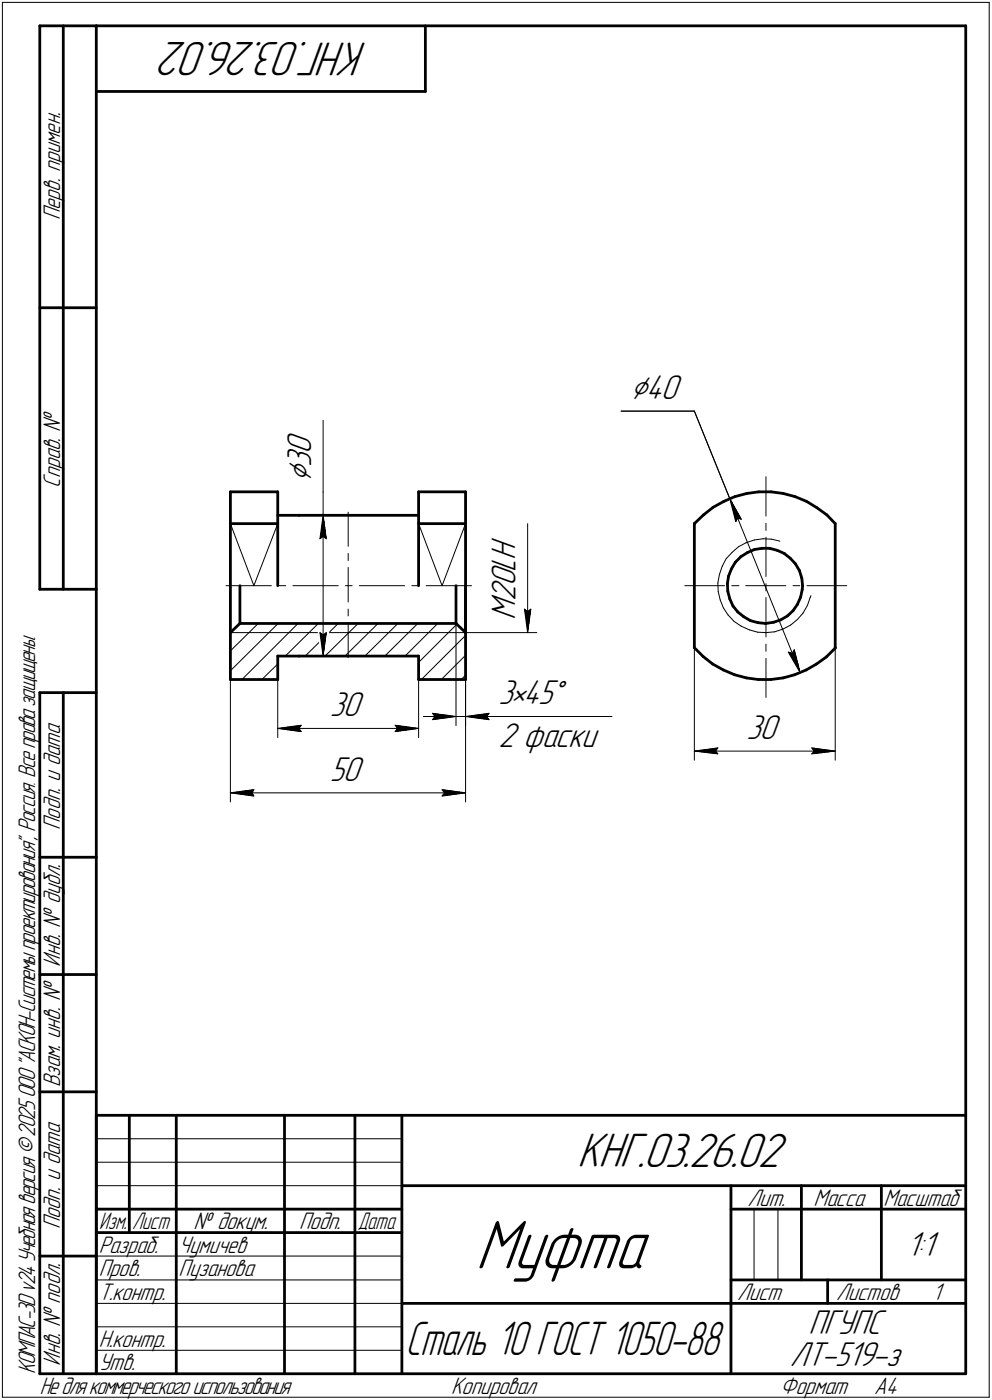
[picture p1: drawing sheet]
<svg xmlns="http://www.w3.org/2000/svg" width="211mm" height="298mm" viewBox="0 0 211 298" stroke-linecap="round" stroke-linejoin="round" font-family="sans-serif">
<g fill="none" stroke="#000" stroke-width=".59">
<path d="M8.5 5.5v120zM8.5 5.5h12zM13.5 5.5v120zM20.5 5.5v287zM20.5 5.5h185zM20.5 19.5h70zM90.5 5.5v14zM205.5 5.5v287zM8.5 65.5h12zM49 104.7h10.1zM49 104.7v40zM49 111.5h10.1z"/>
<path d="M59.1 104.7v20zM59.1 109.7h4.6zM63.7 109.7h25.4zM89.1 104.7v20zM89.1 111.5h10zM89.1 104.7h10zM99.1 104.7v40zM147.7 111.5v26.4zM147.8 111.4l1.9-1.8zM147.8 111.4l-.1 .1zM149.7 109.6l2-1.6zM151.7 108l2.3-1.2z"/>
<path d="M154 106.8l2.4-1.1zM156.4 105.7l2.5-.6zM156.5 119.7l-.9 1.5zM157.6 118.5l1.4-.8zM157.6 118.5l-1.1 1.2zM158.9 105.1l2.6-.4zM159 117.7l1.5-.7zM160.5 117l1.6-.2zM161.5 104.7h2.6zM162.1 116.8h1.6zM163.7 116.8l1.7 .4zM164.1 104.7l2.5 .4z"/>
<path d="M165.4 117.2l1.5 .7zM166.6 105.1l2.6 .6zM166.9 117.9l1.2 1zM168.1 118.9l1.1 1.2zM169.2 105.7l2.4 1.1zM171.6 106.8l2.2 1.3zM173.8 108.1l2.1 1.5zM175.9 109.6l1.8 1.9zM177.7 111.5v26.4zM8.5 125.5h12zM49 134.7l2.1-1.9zM51.1 124.7v8.1z"/>
<path d="M51.1 132.8h45.9zM59.1 139.7v5zM59.1 139.7h4.6zM63.7 139.7h25.4zM89.1 139.7v5zM97 124.7v8.1zM97 132.8l2.1 1.9zM99.1 124.7v10zM147.7 137.9l1.9 1.9zM149.6 139.8l2 1.6zM154.8 124.3l.1 1.6zM154.9 125.9l.4 1.6z"/>
<path d="M155 122.7l-.2 1.6zM155.3 127.5l.7 1.5zM155.6 121.2l-.6 1.5zM156 129l1 1.3zM157 130.3l1.2 1zM158.2 131.3l1.5 .9zM159.7 132.2l1.6 .4zM161.3 132.6l1.6 .2zM162.9 132.8l1.7-.3zM164.6 132.5l1.5-.5zM166.1 132l1.5-.9zM167.6 131.1l1.1-1.1z"/>
<path d="M169.2 120.1l.9 1.4zM169.7 128.7l-1 1.3zM170.1 121.5l.5 1.6zM170.3 127.2l-.6 1.5zM170.6 123.1l.2 1.6zM170.7 125.6l-.4 1.6zM170.8 124.7l-.1 .9zM175.9 139.9l1.8-1.9zM177.7 138h.1M8.5 147.5v145zM8.5 147.5h12zM13.5 147.5v145z"/>
<path d="M49 144.7h10.1zM89.1 144.7h10zM151.6 141.4l2.3 1.3zM153.9 142.7l2.4 1zM156.3 143.7l2.5 .7zM158.8 144.4l2.6 .3zM161.4 144.7h2.6zM164 144.7l2.6-.3zM166.6 144.4l2.5-.7zM169.1 143.7l2.4-1zM171.5 142.7l2.2-1.3zM173.7 141.4l2.2-1.5z"/>
<path d="M8.5 182.5h12zM8.5 207.5h12zM8.5 232.5h12zM20.5 237.5h185zM20.5 237.5v55zM27.5 237.5v25zM37.5 237.5v55zM60.5 237.5v55zM75.5 237.5v55zM85.5 237.5v55zM20.5 257.5h65zM85.5 252.5h120z"/>
<path d="M155.5 252.5v40zM155.5 257.5h15zM170.5 252.5v20zM170.5 257.5h35zM187.5 252.5v20zM8.5 267.5h12zM20.5 262.5h65zM85.5 277.5h70zM155.5 277.5h50zM155.5 272.5h50zM176.1 272.5v5zM8.5 292.5h12z"/>
<path d="M20.5 292.5h185z"/>
</g>
<g fill="none" stroke="#000" stroke-width=".21">
<path d="M.5 .5v297zM.5 .5h210zM210.5 .5v297zM68.7 89.5v15.2zM132.2 87.5h15.5zM147.7 87.5l7.6 18.7zM49 111.5l5 13.2zM59.1 111.5l-5.1 13.2zM63.7 109.7h7.1zM68.1 114.7l.6-.5zM68.7 104.7v5zM68.7 109.7l.7 5z"/>
<path d="M68.7 114.2l.7 .5zM68.7 109.7l-.6 5zM68.7 109.7v30zM74.1 109.1v7.2zM74.1 117.9v1.5zM89.1 111.5l5 13.2zM99.1 111.5l-5 13.2zM112.3 111.5v23.2zM154.5 119l-.8 1.6zM155.3 106.2l2.4 4.4zM155.3 106.2l1.2 4.9zM155.3 106.2l15 37.1z"/>
<path d="M155.8 117.6l1.3-1.2zM155.8 117.6l-1.3 1.4zM157 110.3l.7 .3zM157 110.3l-.5 .8zM157.1 116.4l1.6-.8zM158.7 115.6l1.8-.6zM160.5 115l1.9-.3zM162.4 114.7l1.8 .1zM163 101.5v8.4zM163 111.4v1.5zM163 114.4v8.4zM164.2 114.8l1.7 .4z"/>
<path d="M48.1 124.7h9.6zM49 134.7h50.1zM49 138.6l5.9-5.8zM59.3 124.7h1.5zM60.7 139.7l7-6.9zM62.3 124.7h9.7zM63.7 139.7h7.1zM64.9 139.7l7.1-6.9zM68.1 134.7l.6 5zM68.1 134.7l.6 .5zM68.7 135.2l.7-.5zM69.2 139.7l7-6.9z"/>
<path d="M69.4 134.7l-.7 5zM73.4 139.7l7-6.9zM73.5 124.7h1.4zM74.1 120.8v7.4zM74.1 129.7v1.4zM74.1 132.7v7.3zM76.5 124.7h9.6zM77.6 139.7l7.1-6.9zM81.9 139.7l7-6.9zM87.6 124.7h1.6zM90.7 124.7h9.6zM93.1 132.8l-6.9 6.9z"/>
<path d="M97 124.7v29.8zM99.1 134.7h15.1zM99.1 124.7v29.8zM111.6 129.7l.7 5zM111.6 129.7l.7 .5zM112.3 130.2l.6-.5zM112.9 129.7l-.6 5zM145.7 124.7h8.5zM147.7 137.9v24zM152.7 124.1l.1 1.9zM152.8 126l.4 1.8zM153.1 122.3l-.4 1.8z"/>
<path d="M153.2 127.8l.7 1.7zM153.7 120.6l-.6 1.7zM153.9 129.5l1 1.5zM154.9 131l1.3 1.3zM155.7 124.7h1.5zM156.2 132.3l1.5 1zM157.7 133.3l1.7 .8zM158.7 124.7h8.5zM159.4 134.1l1.8 .5zM161.2 134.6l1.8 .1zM163 134.7l1.8-.2zM163 124.3v1.5z"/>
<path d="M163 127.3v8.3zM163 137.2v1.5zM164.8 134.5l1.8-.6zM166.6 133.9l1.6-.8zM167.7 138.9l2.6 4.4zM167.7 138.9l.9 .2zM168.2 133.1l1.5-1.2zM168.7 124.7h1.5zM169 138.3l-.4 .8zM169 138.3l1.3 5zM170.9 130.6l-1.2 1.3zM171.7 124.7h8.5z"/>
<path d="M171.8 128.9l-.9 1.7zM172.4 127.3l-.6 1.6zM172.6 126.8l-.2 .5zM177.7 137.9v24zM49 142.8l10.2-10zM49 144.7v26.1zM51.5 144.7l11.9-11.9zM55.7 144.7l3.4-3.3zM59.1 144.7v12.4zM59.1 155.1l5-.7zM59.1 155.1l5 .7zM59.1 155.1h30z"/>
<path d="M63.6 155.1l.5 .7zM64.1 154.4l-.5 .7zM84.1 155.8l5-.7zM84.1 154.4l.5 .7zM84.1 154.4l5 .7zM84.6 155.1l-.5 .7zM89.1 141.1l8.1-8.2zM89.1 144.7v12.4zM89.7 144.7l9.4-9.4zM90.1 152.6h6.9zM92 151.9l5 .7zM92 151.9l.5 .7z"/>
<path d="M92 153.2l5-.6zM92.5 152.6l-.5 .6zM93.9 144.7l5.2-5.2zM97 152.6h2.1zM98.1 144.7l1-.9zM99.1 144.7v26.1zM99.1 152.6h5zM99.1 152.6l5 .6zM99.1 152.6l5-.7zM99.1 152.6h7zM103.5 152.6l.6 .6zM104.1 152.6h26.1z"/>
<path d="M104.1 151.9l-.6 .7zM147.7 159.9l5-.6zM147.7 159.9l5 .6zM147.7 159.9h30zM152.2 159.9l.5 .6zM152.7 159.3l-.5 .6zM163 140.2v8.3zM172.7 159.3l.5 .6zM172.7 159.3l5 .6zM173.2 159.9l-.5 .6zM49 168.8l5-.7zM49 168.8l5 .7z"/>
<path d="M49 168.8h50.1zM53.6 168.8l.4 .7zM54 168.1l-.4 .7zM94.1 169.5l5-.7zM94.1 168.1l.5 .7zM94.1 168.1l5 .7zM94.6 168.8l-.5 .7zM172.7 160.5l5-.6zM20.5 247.5h65zM20.5 252.5h65zM20.5 242.5h65zM160.4 257.5v15z"/>
<path d="M165.5 257.5v15zM20.5 267.5h65zM20.5 272.5h65zM20.5 277.5h65zM.5 297.5h210zM20.5 282.5h65zM20.5 287.5h65z"/>
</g>
<g fill="#fff" stroke="#fff" stroke-width=".21">
<path d="M158.8 151.8h7.8zM158.8 151.9h7.8zM158.8 152h7.8zM158.8 152.1h7.8zM158.8 152.1h7.8zM158.8 152.2h7.8zM158.8 152.3h7.8zM158.8 152.4h7.8zM158.8 152.5h7.8zM158.8 152.6h7.8zM158.8 152.7h7.8zM158.8 152.7h7.8zM158.8 152.8h7.8zM158.8 152.9h7.8zM158.8 153h7.8zM158.8 153.1h7.8zM158.8 153.2h7.8zM158.8 153.2h7.8zM158.8 153.3h7.8zM158.8 153.4h7.8zM158.8 153.5h7.8zM158.8 153.6h7.8zM158.8 153.7h7.8zM158.8 153.8h7.8zM158.8 153.8h7.8zM158.8 153.9h7.8zM158.8 154h7.8zM158.8 154.1h7.8zM158.8 154.2h7.8zM158.8 154.3h7.8zM158.8 154.3h7.8zM158.8 154.4h7.8zM158.8 154.5h7.8zM158.8 154.6h7.8zM158.8 154.7h7.8zM158.8 154.8h7.8zM158.8 154.9h7.8zM158.8 154.9h7.8zM158.8 155h7.8zM158.8 155.1h7.8zM158.8 155.2h7.8zM158.8 155.3h7.8zM158.8 155.4h7.8zM158.8 155.4h7.8zM158.8 155.5h7.8zM158.8 155.6h7.8zM158.8 155.7h7.8zM158.8 155.8h7.8zM158.8 155.9h7.8zM158.8 156h7.8zM158.8 156h7.8zM158.8 156.1h7.8zM158.8 156.2h7.8zM158.8 156.3h7.8zM158.8 156.4h7.8zM158.8 156.5h7.8zM158.8 156.5h7.8zM158.8 156.6h7.8zM158.8 156.7h7.8zM158.8 156.8h7.8zM158.8 156.9h7.8zM158.8 157h7.8zM158.8 157.1h7.8zM158.8 157.1h7.8zM158.8 157.2h7.8zM158.8 157.3h7.8zM158.8 157.4h7.8zM158.8 157.5h7.8zM158.8 157.6h7.8zM158.8 157.6h7.8zM158.8 157.7h7.8zM158.8 157.8h7.8zM158.8 157.9h7.8zM158.8 158h7.8zM158.8 158.1h7.8zM158.8 158.2h7.8zM158.8 158.2h7.8zM158.8 158.3h7.8zM158.8 158.4h7.8zM158.8 158.5h7.8zM158.8 158.6h7.8zM158.8 158.7h7.8zM158.8 158.7h7.8zM158.8 158.8h7.8z"/>
<path d="M152.7 158.7h.5zM152.1 158.8h1.1zM151.4 158.9h1.8zM150.8 159h2.4zM150.2 159.1h3zM149.5 159.2h3.7zM149.4 159.3h3.8zM149.2 159.3h4zM148.9 159.4h4.3zM148.8 159.5h4.4zM148.6 159.6h4.6zM148.3 159.7h4.9zM148.2 159.8h5zM148 159.9h5.2zM147.7 159.9h5.5zM148 160h5.2zM148.3 160.1h4.9zM148.4 160.2h4.8zM148.7 160.3h4.5zM148.9 160.4h4.3zM149.1 160.4h4.1zM149.4 160.5h3.8zM149.5 160.6h3.7zM150.2 160.7h3zM150.8 160.8h2.4zM151.4 160.9h1.8zM152.1 161h1.1zM152.7 161h.5z"/>
<path d="M172.2 158.7h.7zM172.2 158.8h1.3zM172.2 158.9h1.9zM172.2 159h2.6zM172.2 159.1h3.1zM172.2 159.2h3.7zM172.2 159.3h4zM172.2 159.3h4.2zM172.2 159.4h4.3zM172.2 159.5h4.6zM172.2 159.6h4.8zM172.2 159.7h4.9zM172.2 159.8h5.2zM172.2 159.9h5.3zM172.2 159.9h5.5zM172.2 160h5.3zM172.2 160.1h5.1zM172.2 160.2h4.9zM172.2 160.3h4.7zM172.2 160.4h4.4zM172.2 160.4h4.2zM172.2 160.5h4zM172.2 160.6h3.7zM172.2 160.7h3.1zM172.2 160.8h2.6zM172.2 160.9h1.9zM172.2 161h1.3zM172.2 161h.7z"/>
<path d="M169.2 137.8h.2zM169 137.8h.4zM168.7 137.9h.7zM168.6 138h.9zM168.4 138.1h1.1zM168.1 138.2h1.4zM168 138.3h1.5zM167.7 138.3h1.9zM167.6 138.4h2zM167.3 138.5h2.3zM167 138.6h2.6zM167.1 138.7h2.6zM167.2 138.8h2.5zM167.2 138.9h2.5zM167.3 138.9h2.4zM167.3 139h2.5zM167.4 139.1h2.4zM167.4 139.2h2.4zM167.5 139.3h2.3zM167.6 139.4h2.2zM167.6 139.4h2.2zM167.6 139.5h2.2zM167.6 139.6h2.2zM167.7 139.7h2.2zM167.7 139.8h2.2zM167.8 139.9h2.1zM167.9 140h2zM167.9 140h2.1zM168 140.1h2zM168 140.2h2zM168.1 140.3h1.9zM168.1 140.4h2zM168.1 140.5h2zM168.1 140.5h2zM168.2 140.6h1.9zM168.3 140.7h1.9zM168.3 140.8h1.9zM168.4 140.9h1.8zM168.4 141h1.8zM168.5 141.1h1.8zM168.5 141.1h1.8zM168.6 141.2h1.7zM168.7 141.3h1.6zM168.7 141.4h1.6zM168.7 141.5h1.6zM168.7 141.6h1.6zM168.8 141.6h1.5zM168.8 141.7h1.5zM168.9 141.8h1.4zM168.9 141.9h1.4zM169 142h1.3zM169.1 142.1h1.2zM169.2 142.2h1.1zM169.2 142.2h1.1zM169.3 142.3h1zM169.4 142.4h.9zM169.5 142.5h.8zM169.6 142.6h.7zM169.7 142.7h.6zM169.8 142.7h.5zM169.8 142.8h.5zM169.9 142.9h.4zM170 143h.3zM170.1 143.1h.2z"/>
<path d="M155.3 106.3h.1zM155.3 106.4h.2zM155.3 106.5h.3zM155.3 106.6h.4zM155.3 106.7h.5zM155.3 106.8h.6zM155.3 106.8h.7zM155.3 106.9h.7zM155.3 107h.8zM155.3 107.1h.9zM155.3 107.2h1zM155.3 107.3h1.1zM155.3 107.4h1.2zM155.3 107.4h1.2zM155.3 107.5h1.3zM155.3 107.6h1.4zM155.3 107.7h1.5zM155.3 107.8h1.5zM155.3 107.9h1.6zM155.3 107.9h1.6zM155.3 108h1.7zM155.3 108.1h1.7zM155.4 108.2h1.7zM155.4 108.3h1.7zM155.4 108.4h1.7zM155.4 108.5h1.8zM155.4 108.5h1.8zM155.4 108.6h1.9zM155.4 108.7h1.9zM155.5 108.8h1.9zM155.5 108.9h2zM155.5 109h2zM155.5 109.1h2.1zM155.6 109.1h2zM155.6 109.2h2zM155.6 109.3h2zM155.6 109.4h2.1zM155.7 109.5h2zM155.7 109.6h2.1zM155.7 109.6h2.2zM155.7 109.7h2.2zM155.8 109.8h2.2zM155.8 109.9h2.2zM155.8 110h2.3zM155.8 110.1h2.3zM155.9 110.2h2.3zM155.9 110.2h2.3zM155.9 110.3h2.3zM155.9 110.4h2.4zM156 110.5h2.3zM156 110.6h2.4zM156 110.7h2.4zM156 110.7h2.5zM156 110.8h2.5zM156 110.9h2.3zM156 111h2.1zM156 111.1h1.8zM156.1 111.2h1.5zM156.1 111.3h1.2zM156.1 111.3h1zM156.1 111.4h.9zM156.2 111.5h.6zM156.2 111.6h.4zM156.2 111.7h.3z"/>
<path d="M134.1 79.2h11.6zM134.1 79.3h11.6zM134.1 79.4h11.6zM134.1 79.5h11.6zM134.1 79.6h11.6zM134.1 79.7h11.6zM134.1 79.8h11.6zM134.1 79.8h11.6zM134.1 79.9h11.6zM134.1 80h11.6zM134.1 80.1h11.6zM134.1 80.2h11.6zM134.1 80.3h11.6zM134.1 80.3h11.6zM134.1 80.4h11.6zM134.1 80.5h11.6zM134.1 80.6h11.6zM134.1 80.7h11.6zM134.1 80.8h11.6zM134.1 80.9h11.6zM134.1 80.9h11.6zM134.1 81h11.6zM134.1 81.1h11.6zM134.1 81.2h11.6zM134.1 81.3h11.6zM134.1 81.4h11.6zM134.1 81.4h11.6zM134.1 81.5h11.6zM134.1 81.6h11.6zM134.1 81.7h11.6zM134.1 81.8h11.6zM134.1 81.9h11.6zM134.1 82h11.6zM134.1 82h11.6zM134.1 82.1h11.6zM134.1 82.2h11.6zM134.1 82.3h11.6zM134.1 82.4h11.6zM134.1 82.5h11.6zM134.1 82.5h11.6zM134.1 82.6h11.6zM134.1 82.7h11.6zM134.1 82.8h11.6zM134.1 82.9h11.6zM134.1 83h11.6zM134.1 83.1h11.6zM134.1 83.1h11.6zM134.1 83.2h11.6zM134.1 83.3h11.6zM134.1 83.4h11.6zM134.1 83.5h11.6zM134.1 83.6h11.6zM134.1 83.7h11.6zM134.1 83.7h11.6zM134.1 83.8h11.6zM134.1 83.9h11.6zM134.1 84h11.6zM134.1 84.1h11.6zM134.1 84.2h11.6zM134.1 84.2h11.6zM134.1 84.3h11.6zM134.1 84.4h11.6zM134.1 84.5h11.6zM134.1 84.6h11.6zM134.1 84.7h11.6zM134.1 84.8h11.6zM134.1 84.8h11.6zM134.1 84.9h11.6zM134.1 85h11.6zM134.1 85.1h11.6zM134.1 85.2h11.6zM134.1 85.3h11.6zM134.1 85.3h11.6zM134.1 85.4h11.6zM134.1 85.5h11.6zM134.1 85.6h11.6zM134.1 85.7h11.6zM134.1 85.8h11.6zM134.1 85.9h11.6zM134.1 85.9h11.6zM134.1 86h11.6zM134.1 86.1h11.6zM134.1 86.2h11.6zM134.1 86.3h11.6zM134.1 86.4h11.6zM134.1 86.4h11.6z"/>
<path d="M104.1 114.2h7.2zM104.1 114.3h7.2zM104.1 114.4h7.2zM104.1 114.5h7.2zM104.1 114.6h7.2zM104.1 114.6h7.2zM104.1 114.7h7.2zM104.1 114.8h7.2zM104.1 114.9h7.2zM104.1 115h7.2zM104.1 115.1h7.2zM104.1 115.1h7.2zM104.1 115.2h7.2zM104.1 115.3h7.2zM104.1 115.4h7.2zM104.1 115.5h7.2zM104.1 115.6h7.2zM104.1 115.7h7.2zM104.1 115.7h7.2zM104.1 115.8h7.2zM104.1 115.9h7.2zM104.1 116h7.2zM104.1 116.1h7.2zM104.1 116.2h7.2zM104.1 116.2h7.2zM104.1 116.3h7.2zM104.1 116.4h7.2zM104.1 116.5h7.2zM104.1 116.6h7.2zM104.1 116.7h7.2zM104.1 116.8h7.2zM104.1 116.8h7.2zM104.1 116.9h7.2zM104.1 117h7.2zM104.1 117.1h7.2zM104.1 117.2h7.2zM104.1 117.3h7.2zM104.1 117.3h7.2zM104.1 117.4h7.2zM104.1 117.5h7.2zM104.1 117.6h7.2zM104.1 117.7h7.2zM104.1 117.8h7.2zM104.1 117.9h7.2zM104.1 117.9h7.2zM104.1 118h7.2zM104.1 118.1h7.2zM104.1 118.2h7.2zM104.1 118.3h7.2zM104.1 118.4h7.2zM104.1 118.4h7.2zM104.1 118.5h7.2zM104.1 118.6h7.2zM104.1 118.7h7.2zM104.1 118.8h7.2zM104.1 118.9h7.2zM104.1 119h7.2zM104.1 119h7.2zM104.1 119.1h7.2zM104.1 119.2h7.2zM104.1 119.3h7.2zM104.1 119.4h7.2zM104.1 119.5h7.2zM104.1 119.5h7.2zM104.1 119.6h7.2zM104.1 119.7h7.2zM104.1 119.8h7.2zM104.1 119.9h7.2zM104.1 120h7.2zM104.1 120.1h7.2zM104.1 120.1h7.2zM104.1 120.2h7.2zM104.1 120.3h7.2zM104.1 120.4h7.2zM104.1 120.5h7.2zM104.1 120.6h7.2zM104.1 120.6h7.2zM104.1 120.7h7.2zM104.1 120.8h7.2zM104.1 120.9h7.2zM104.1 121h7.2zM104.1 121.1h7.2zM104.1 121.2h7.2zM104.1 121.2h7.2zM104.1 121.3h7.2zM104.1 121.4h7.2zM104.1 121.5h7.2zM104.1 121.6h7.2zM104.1 121.7h7.2zM104.1 121.8h7.2zM104.1 121.8h7.2zM104.1 121.9h7.2zM104.1 122h7.2zM104.1 122.1h7.2zM104.1 122.2h7.2zM104.1 122.3h7.2zM104.1 122.3h7.2zM104.1 122.4h7.2zM104.1 122.5h7.2zM104.1 122.6h7.2zM104.1 122.7h7.2zM104.1 122.8h7.2zM104.1 122.9h7.2zM104.1 122.9h7.2zM104.1 123h7.2zM104.1 123.1h7.2zM104.1 123.2h7.2zM104.1 123.3h7.2zM104.1 123.4h7.2zM104.1 123.4h7.2zM104.1 123.5h7.2zM104.1 123.6h7.2zM104.1 123.7h7.2zM104.1 123.8h7.2zM104.1 123.9h7.2zM104.1 124h7.2zM104.1 124h7.2zM104.1 124.1h7.2zM104.1 124.2h7.2zM104.1 124.3h7.2zM104.1 124.4h7.2zM104.1 124.5h7.2zM104.1 124.5h7.2zM104.1 124.6h7.2zM104.1 124.7h7.2zM104.1 124.8h7.2zM104.1 124.9h7.2zM104.1 125h7.2zM104.1 125.1h7.2zM104.1 125.1h7.2zM104.1 125.2h7.2zM104.1 125.3h7.2zM104.1 125.4h7.2zM104.1 125.5h7.2zM104.1 125.6h7.2zM104.1 125.6h7.2zM104.1 125.7h7.2zM104.1 125.8h7.2zM104.1 125.9h7.2zM104.1 126h7.2zM104.1 126.1h7.2zM104.1 126.2h7.2zM104.1 126.2h7.2zM104.1 126.3h7.2zM104.1 126.4h7.2zM104.1 126.5h7.2zM104.1 126.6h7.2zM104.1 126.7h7.2zM104.1 126.7h7.2zM104.1 126.8h7.2zM104.1 126.9h7.2zM104.1 127h7.2zM104.1 127.1h7.2zM104.1 127.2h7.2zM104.1 127.3h7.2zM104.1 127.3h7.2zM104.1 127.4h7.2zM104.1 127.5h7.2zM104.1 127.6h7.2zM104.1 127.7h7.2zM104.1 127.8h7.2zM104.1 127.8h7.2zM104.1 127.9h7.2zM104.1 128h7.2zM104.1 128.1h7.2zM104.1 128.2h7.2zM104.1 128.3h7.2zM104.1 128.4h7.2zM104.1 128.4h7.2zM104.1 128.5h7.2zM104.1 128.6h7.2zM104.1 128.7h7.2zM104.1 128.8h7.2zM104.1 128.9h7.2zM104.1 128.9h7.2zM104.1 129h7.2zM104.1 129.1h7.2zM104.1 129.2h7.2zM104.1 129.3h7.2zM104.1 129.4h7.2zM104.1 129.5h7.2zM104.1 129.5h7.2zM104.1 129.6h7.2zM104.1 129.7h7.2zM104.1 129.8h7.2zM104.1 129.9h7.2zM104.1 130h7.2zM104.1 130h7.2zM104.1 130.1h7.2zM104.1 130.2h7.2zM104.1 130.3h7.2zM104.1 130.4h7.2zM104.1 130.5h7.2zM104.1 130.6h7.2zM104.1 130.6h7.2zM104.1 130.7h7.2zM104.1 130.8h7.2zM104.1 130.9h7.2zM104.1 131h7.2zM104.1 131.1h7.2zM104.1 131.1h7.2zM104.1 131.2h7.2zM104.1 131.3h7.2zM104.1 131.4h7.2zM104.1 131.5h7.2zM104.1 131.6h7.2zM104.1 131.7h7.2zM104.1 131.7h7.2zM104.1 131.8h7.2zM104.1 131.9h7.2z"/>
<path d="M111 129.2h2.5zM111.1 129.3h2.4zM111.1 129.4h2.4zM111.1 129.5h2.4zM111.1 129.5h2.4zM111.1 129.6h2.4zM111.1 129.7h2.4zM111.1 129.8h2.4zM111.2 129.9h2.3zM111.2 130h2.2zM111.2 130h2.2zM111.2 130.1h2.2zM111.2 130.2h2.2zM111.2 130.3h2.2zM111.2 130.4h2.2zM111.3 130.5h2.1zM111.3 130.6h2.1zM111.3 130.6h2.1zM111.3 130.7h2zM111.3 130.8h2zM111.3 130.9h2zM111.3 131h2zM111.3 131.1h2zM111.3 131.1h2zM111.3 131.2h2zM111.3 131.3h2zM111.3 131.4h2zM111.3 131.5h1.9zM111.3 131.6h1.9zM111.3 131.7h1.9zM111.4 131.7h1.8zM111.4 131.8h1.8zM111.4 131.9h1.8zM111.4 132h1.8zM111.4 132.1h1.8zM111.4 132.2h1.8zM111.4 132.2h1.7zM111.5 132.3h1.6zM111.5 132.4h1.6zM111.5 132.5h1.6zM111.5 132.6h1.6zM111.5 132.7h1.6zM111.5 132.8h1.6zM111.5 132.8h1.6zM111.5 132.9h1.5zM111.6 133h1.4zM111.6 133.1h1.4zM111.7 133.2h1.2zM111.7 133.3h1.2zM111.8 133.3h1.1zM111.8 133.4h1.1zM111.8 133.5h1zM111.8 133.6h1zM111.8 133.7h1zM111.9 133.8h.8zM111.9 133.9h.8zM112 133.9h.6zM112 134h.6zM112 134.1h.5zM112.1 134.2h.4zM112.1 134.3h.4zM112.2 134.4h.2zM112.2 134.5h.2z"/>
<path d="M70.2 147h7.8zM70.2 147.1h7.8zM70.2 147.2h7.8zM70.2 147.2h7.8zM70.2 147.3h7.8zM70.2 147.4h7.8zM70.2 147.5h7.8zM70.2 147.6h7.8zM70.2 147.7h7.8zM70.2 147.7h7.8zM70.2 147.8h7.8zM70.2 147.9h7.8zM70.2 148h7.8zM70.2 148.1h7.8zM70.2 148.2h7.8zM70.2 148.3h7.8zM70.2 148.3h7.8zM70.2 148.4h7.8zM70.2 148.5h7.8zM70.2 148.6h7.8zM70.2 148.7h7.8zM70.2 148.8h7.8zM70.2 148.8h7.8zM70.2 148.9h7.8zM70.2 149h7.8zM70.2 149.1h7.8zM70.2 149.2h7.8zM70.2 149.3h7.8zM70.2 149.4h7.8zM70.2 149.4h7.8zM70.2 149.5h7.8zM70.2 149.6h7.8zM70.2 149.7h7.8zM70.2 149.8h7.8zM70.2 149.9h7.8zM70.2 149.9h7.8zM70.2 150h7.8zM70.2 150.1h7.8zM70.2 150.2h7.8zM70.2 150.3h7.8zM70.2 150.4h7.8zM70.2 150.5h7.8zM70.2 150.5h7.8zM70.2 150.6h7.8zM70.2 150.7h7.8zM70.2 150.8h7.8zM70.2 150.9h7.8zM70.2 151h7.8zM70.2 151h7.8zM70.2 151.1h7.8zM70.2 151.2h7.8zM70.2 151.3h7.8zM70.2 151.4h7.8zM70.2 151.5h7.8zM70.2 151.6h7.8zM70.2 151.6h7.8zM70.2 151.7h7.8zM70.2 151.8h7.8zM70.2 151.9h7.8zM70.2 152h7.8zM70.2 152.1h7.8zM70.2 152.1h7.8zM70.2 152.2h7.8zM70.2 152.3h7.8zM70.2 152.4h7.8zM70.2 152.5h7.8zM70.2 152.6h7.8zM70.2 152.7h7.8zM70.2 152.7h7.8zM70.2 152.8h7.8zM70.2 152.9h7.8zM70.2 153h7.8zM70.2 153.1h7.8zM70.2 153.2h7.8zM70.2 153.2h7.8zM70.2 153.3h7.8zM70.2 153.4h7.8zM70.2 153.5h7.8zM70.2 153.6h7.8zM70.2 153.7h7.8zM70.2 153.8h7.8zM70.2 153.8h7.8zM70.2 153.9h7.8zM70.2 154h7.8z"/>
<path d="M64 153.9h.6zM63.4 154h1.2zM62.7 154.1h1.9zM62.1 154.2h2.5zM61.6 154.3h3zM60.9 154.3h3.7zM60.7 154.4h3.9zM60.5 154.5h4.1zM60.3 154.6h4.3zM60.1 154.7h4.5zM59.9 154.8h4.7zM59.7 154.9h4.9zM59.5 154.9h5.1zM59.4 155h5.2zM59.1 155.1h5.5zM59.4 155.2h5.2zM59.5 155.3h5.1zM59.7 155.4h4.9zM59.9 155.4h4.7zM60.1 155.5h4.5zM60.3 155.6h4.3zM60.5 155.7h4.1zM60.7 155.8h3.9zM60.9 155.9h3.7zM61.6 156h3zM62.4 156h2.2zM63.2 156.1h1.4zM63.9 156.2h.7z"/>
<path d="M83.6 153.9h.6zM83.6 154h1.2zM83.6 154.1h1.8zM83.6 154.2h2.5zM83.6 154.3h3.1zM83.6 154.3h3.7zM83.6 154.4h3.9zM83.6 154.5h4.1zM83.6 154.6h4.3zM83.6 154.7h4.5zM83.6 154.8h4.7zM83.6 154.9h4.9zM83.6 154.9h5.1zM83.6 155h5.3zM83.6 155.1h5.5zM83.6 155.2h5.3zM83.6 155.3h5.1zM83.6 155.4h4.9zM83.6 155.4h4.7zM83.6 155.5h4.5zM83.6 155.6h4.3zM83.6 155.7h4.1zM83.6 155.8h3.9zM83.6 155.9h3.7zM83.6 156h3zM83.6 156h2.3zM83.6 156.1h1.5zM83.6 156.2h.7z"/>
<path d="M70.2 160.7h7.8zM70.2 160.8h7.8zM70.2 160.9h7.8zM70.2 161h7.8zM70.2 161h7.8zM70.2 161.1h7.8zM70.2 161.2h7.8zM70.2 161.3h7.8zM70.2 161.4h7.8zM70.2 161.5h7.8zM70.2 161.5h7.8zM70.2 161.6h7.8zM70.2 161.7h7.8zM70.2 161.8h7.8zM70.2 161.9h7.8zM70.2 162h7.8zM70.2 162.1h7.8zM70.2 162.1h7.8zM70.2 162.2h7.8zM70.2 162.3h7.8zM70.2 162.4h7.8zM70.2 162.5h7.8zM70.2 162.6h7.8zM70.2 162.6h7.8zM70.2 162.7h7.8zM70.2 162.8h7.8zM70.2 162.9h7.8zM70.2 163h7.8zM70.2 163.1h7.8zM70.2 163.2h7.8zM70.2 163.2h7.8zM70.2 163.3h7.8zM70.2 163.4h7.8zM70.2 163.5h7.8zM70.2 163.6h7.8zM70.2 163.7h7.8zM70.2 163.7h7.8zM70.2 163.8h7.8zM70.2 163.9h7.8zM70.2 164h7.8zM70.2 164.1h7.8zM70.2 164.2h7.8zM70.2 164.3h7.8zM70.2 164.3h7.8zM70.2 164.4h7.8zM70.2 164.5h7.8zM70.2 164.6h7.8zM70.2 164.7h7.8zM70.2 164.8h7.8zM70.2 164.8h7.8zM70.2 164.9h7.8zM70.2 165h7.8zM70.2 165.1h7.8zM70.2 165.2h7.8zM70.2 165.3h7.8zM70.2 165.4h7.8zM70.2 165.4h7.8zM70.2 165.5h7.8zM70.2 165.6h7.8zM70.2 165.7h7.8zM70.2 165.8h7.8zM70.2 165.9h7.8zM70.2 165.9h7.8zM70.2 166h7.8zM70.2 166.1h7.8zM70.2 166.2h7.8zM70.2 166.3h7.8zM70.2 166.4h7.8zM70.2 166.5h7.8zM70.2 166.5h7.8zM70.2 166.6h7.8zM70.2 166.7h7.8zM70.2 166.8h7.8zM70.2 166.9h7.8zM70.2 167h7.8zM70.2 167h7.8zM70.2 167.1h7.8zM70.2 167.2h7.8zM70.2 167.3h7.8zM70.2 167.4h7.8zM70.2 167.5h7.8zM70.2 167.6h7.8zM70.2 167.6h7.8zM70.2 167.7h7.8z"/>
<path d="M53.9 167.6h.6zM53.3 167.7h1.2zM52.7 167.8h1.8zM52.2 167.9h2.3zM51.6 168h2.9zM50.9 168.1h3.6zM50.7 168.1h3.8zM50.5 168.2h4zM50.3 168.3h4.2zM50.1 168.4h4.4zM49.9 168.5h4.6zM49.7 168.6h4.8zM49.4 168.7h5.1zM49.3 168.7h5.2zM49 168.8h5.5zM49.3 168.9h5.2zM49.4 169h5.1zM49.7 169.1h4.8zM49.9 169.2h4.6zM50.1 169.2h4.4zM50.3 169.3h4.2zM50.5 169.4h4zM50.7 169.5h3.8zM50.9 169.6h3.6zM51.6 169.7h2.9zM52.4 169.8h2.1zM53.1 169.8h1.4zM53.8 169.9h.7z"/>
<path d="M93.6 167.6h.6zM93.6 167.7h1.2zM93.6 167.8h1.8zM93.6 167.9h2.5zM93.6 168h3.1zM93.6 168.1h3.7zM93.6 168.1h3.9zM93.6 168.2h4.1zM93.6 168.3h4.3zM93.6 168.4h4.5zM93.6 168.5h4.7zM93.6 168.6h4.9zM93.6 168.7h5.1zM93.6 168.7h5.3zM93.6 168.8h5.5zM93.6 168.9h5.3zM93.6 169h5.1zM93.6 169.1h4.9zM93.6 169.2h4.7zM93.6 169.2h4.5zM93.6 169.3h4.3zM93.6 169.4h4.1zM93.6 169.5h3.9zM93.6 169.6h3.7zM93.6 169.7h3zM93.6 169.8h2.2zM93.6 169.8h1.5zM93.6 169.9h.7z"/>
<path d="M60.5 91.5h7.2zM60.5 91.6h7.2zM60.5 91.7h7.2zM60.5 91.8h7.2zM60.5 91.9h7.2zM60.5 91.9h7.2zM60.5 92h7.2zM60.5 92.1h7.2zM60.5 92.2h7.2zM60.5 92.3h7.2zM60.5 92.4h7.2zM60.5 92.5h7.2zM60.5 92.5h7.2zM60.5 92.6h7.2zM60.5 92.7h7.2zM60.5 92.8h7.2zM60.5 92.9h7.2zM60.5 93h7.2zM60.5 93h7.2zM60.5 93.1h7.2zM60.5 93.2h7.2zM60.5 93.3h7.2zM60.5 93.4h7.2zM60.5 93.5h7.2zM60.5 93.6h7.2zM60.5 93.6h7.2zM60.5 93.7h7.2zM60.5 93.8h7.2zM60.5 93.9h7.2zM60.5 94h7.2zM60.5 94.1h7.2zM60.5 94.1h7.2zM60.5 94.2h7.2zM60.5 94.3h7.2zM60.5 94.4h7.2zM60.5 94.5h7.2zM60.5 94.6h7.2zM60.5 94.7h7.2zM60.5 94.7h7.2zM60.5 94.8h7.2zM60.5 94.9h7.2zM60.5 95h7.2zM60.5 95.1h7.2zM60.5 95.2h7.2zM60.5 95.2h7.2zM60.5 95.3h7.2zM60.5 95.4h7.2zM60.5 95.5h7.2zM60.5 95.6h7.2zM60.5 95.7h7.2zM60.5 95.8h7.2zM60.5 95.8h7.2zM60.5 95.9h7.2zM60.5 96h7.2zM60.5 96.1h7.2zM60.5 96.2h7.2zM60.5 96.3h7.2zM60.5 96.4h7.2zM60.5 96.4h7.2zM60.5 96.5h7.2zM60.5 96.6h7.2zM60.5 96.7h7.2zM60.5 96.8h7.2zM60.5 96.9h7.2zM60.5 96.9h7.2zM60.5 97h7.2zM60.5 97.1h7.2zM60.5 97.2h7.2zM60.5 97.3h7.2zM60.5 97.4h7.2zM60.5 97.5h7.2zM60.5 97.5h7.2zM60.5 97.6h7.2zM60.5 97.7h7.2zM60.5 97.8h7.2zM60.5 97.9h7.2zM60.5 98h7.2zM60.5 98h7.2zM60.5 98.1h7.2zM60.5 98.2h7.2zM60.5 98.3h7.2zM60.5 98.4h7.2zM60.5 98.5h7.2zM60.5 98.6h7.2zM60.5 98.6h7.2zM60.5 98.7h7.2zM60.5 98.8h7.2zM60.5 98.9h7.2zM60.5 99h7.2zM60.5 99.1h7.2zM60.5 99.1h7.2zM60.5 99.2h7.2zM60.5 99.3h7.2zM60.5 99.4h7.2zM60.5 99.5h7.2zM60.5 99.6h7.2zM60.5 99.7h7.2zM60.5 99.7h7.2zM60.5 99.8h7.2zM60.5 99.9h7.2zM60.5 100h7.2zM60.5 100.1h7.2zM60.5 100.2h7.2zM60.5 100.2h7.2zM60.5 100.3h7.2zM60.5 100.4h7.2zM60.5 100.5h7.2zM60.5 100.6h7.2zM60.5 100.7h7.2zM60.5 100.8h7.2zM60.5 100.8h7.2zM60.5 100.9h7.2zM60.5 101h7.2zM60.5 101.1h7.2zM60.5 101.2h7.2zM60.5 101.3h7.2zM60.5 101.3h7.2zM60.5 101.4h7.2zM60.5 101.5h7.2zM60.5 101.6h7.2zM60.5 101.7h7.2zM60.5 101.8h7.2zM60.5 101.9h7.2zM60.5 101.9h7.2zM60.5 102h7.2zM60.5 102.1h7.2zM60.5 102.2h7.2zM60.5 102.3h7.2zM60.5 102.4h7.2zM60.5 102.4h7.2zM60.5 102.5h7.2zM60.5 102.6h7.2z"/>
<path d="M67.6 134.2h2.4zM67.6 134.3h2.4zM67.6 134.4h2.4zM67.6 134.5h2.4zM67.6 134.5h2.4zM67.6 134.6h2.4zM67.6 134.7h2.4zM67.6 134.8h2.4zM67.6 134.9h2.3zM67.7 135h2.2zM67.7 135h2.2zM67.7 135.1h2.2zM67.7 135.2h2.2zM67.7 135.3h2.2zM67.7 135.4h2.2zM67.7 135.5h2.1zM67.7 135.6h2.1zM67.7 135.6h2.1zM67.8 135.7h2zM67.8 135.8h2zM67.8 135.9h2zM67.8 136h2zM67.8 136.1h2zM67.8 136.1h2zM67.8 136.2h2zM67.8 136.3h2zM67.8 136.4h2zM67.9 136.5h1.9zM67.9 136.6h1.9zM67.9 136.7h1.9zM67.9 136.7h1.8zM67.9 136.8h1.8zM67.9 136.9h1.8zM67.9 137h1.8zM67.9 137.1h1.8zM67.9 137.2h1.8zM68 137.2h1.7zM68 137.3h1.6zM68 137.4h1.6zM68 137.5h1.6zM68 137.6h1.6zM68 137.7h1.6zM68 137.8h1.6zM68 137.8h1.6zM68 137.9h1.5zM68.1 138h1.4zM68.1 138.1h1.4zM68.2 138.2h1.2zM68.2 138.3h1.2zM68.2 138.3h1.1zM68.2 138.4h1.1zM68.2 138.5h1.1zM68.3 138.6h1zM68.3 138.7h1zM68.4 138.8h.8zM68.4 138.9h.8zM68.5 138.9h.6zM68.5 139h.6zM68.5 139.1h.5zM68.6 139.2h.4zM68.6 139.3h.4zM68.7 139.4h.2zM68.7 139.4h.2z"/>
<path d="M68.7 110h.2zM68.7 110.1h.2zM68.6 110.2h.4zM68.6 110.2h.4zM68.5 110.3h.5zM68.5 110.4h.6zM68.5 110.5h.6zM68.4 110.6h.8zM68.4 110.7h.8zM68.3 110.7h1zM68.3 110.8h1zM68.2 110.9h1.1zM68.2 111h1.1zM68.2 111.1h1.1zM68.2 111.2h1.2zM68.2 111.3h1.2zM68.1 111.3h1.4zM68.1 111.4h1.4zM68 111.5h1.5zM68 111.6h1.6zM68 111.7h1.6zM68 111.8h1.6zM68 111.8h1.6zM68 111.9h1.6zM68 112h1.6zM68 112.1h1.6zM68 112.2h1.7zM67.9 112.3h1.8zM67.9 112.4h1.8zM67.9 112.4h1.8zM67.9 112.5h1.8zM67.9 112.6h1.8zM67.9 112.7h1.8zM67.9 112.8h1.9zM67.9 112.9h1.9zM67.9 112.9h1.9zM67.8 113h2zM67.8 113.1h2zM67.8 113.2h2zM67.8 113.3h2zM67.8 113.4h2zM67.8 113.5h2zM67.8 113.5h2zM67.8 113.6h2zM67.8 113.7h2zM67.7 113.8h2.1zM67.7 113.9h2.1zM67.7 114h2.1zM67.7 114h2.2zM67.7 114.1h2.2zM67.7 114.2h2.2zM67.7 114.3h2.2zM67.7 114.4h2.2zM67.7 114.5h2.2zM67.6 114.6h2.3zM67.6 114.6h2.4zM67.6 114.7h2.4zM67.6 114.8h2.4zM67.6 114.9h2.4zM67.6 115h2.4zM67.6 115.1h2.4zM67.6 115.1h2.4z"/>
<path d="M106.1 144.3h15.1zM106.1 144.4h15.1zM106.1 144.4h15.1zM106.1 144.5h15.1zM106.1 144.6h15.1zM106.1 144.7h15.1zM106.1 144.8h15.1zM106.1 144.9h15.1zM106.1 144.9h15.1zM106.1 145h15.1zM106.1 145.1h15.1zM106.1 145.2h15.1zM106.1 145.3h15.1zM106.1 145.4h15.1zM106.1 145.5h15.1zM106.1 145.5h15.1zM106.1 145.6h15.1zM106.1 145.7h15.1zM106.1 145.8h15.1zM106.1 145.9h15.1zM106.1 146h15.1zM106.1 146h15.1zM106.1 146.1h15.1zM106.1 146.2h15.1zM106.1 146.3h15.1zM106.1 146.4h15.1zM106.1 146.5h15.1zM106.1 146.6h15.1zM106.1 146.6h15.1zM106.1 146.7h15.1zM106.1 146.8h15.1zM106.1 146.9h15.1zM106.1 147h15.1zM106.1 147.1h15.1zM106.1 147.2h15.1zM106.1 147.2h15.1zM106.1 147.3h15.1zM106.1 147.4h15.1zM106.1 147.5h15.1zM106.1 147.6h15.1zM106.1 147.7h15.1zM106.1 147.7h15.1zM106.1 147.8h15.1zM106.1 147.9h15.1zM106.1 148h15.1zM106.1 148.1h15.1zM106.1 148.2h15.1zM106.1 148.3h15.1zM106.1 148.3h15.1zM106.1 148.4h15.1zM106.1 148.5h15.1zM106.1 148.6h15.1zM106.1 148.7h15.1zM106.1 148.8h15.1zM106.1 148.8h15.1zM106.1 148.9h15.1zM106.1 149h15.1zM106.1 149.1h15.1zM106.1 149.2h15.1zM106.1 149.3h15.1zM106.1 149.4h15.1zM106.1 149.4h15.1zM106.1 149.5h15.1zM106.1 149.6h15.1zM106.1 149.7h15.1zM106.1 149.8h15.1zM106.1 149.9h15.1zM106.1 149.9h15.1zM106.1 150h15.1zM106.1 150.1h15.1zM106.1 150.2h15.1zM106.1 150.3h15.1zM106.1 150.4h15.1zM106.1 150.5h15.1zM106.1 150.5h15.1zM106.1 150.6h15.1zM106.1 150.7h15.1zM106.1 150.8h15.1zM106.1 150.9h15.1zM106.1 151h15.1zM106.1 151h15.1zM106.1 151.1h15.1zM106.1 151.2h15.1zM106.1 151.3h15.1zM106.1 151.4h15.1zM106.1 151.5h15.1z"/>
<path d="M106.1 153.6h22.2zM106.1 153.7h22.2zM106.1 153.8h22.2zM106.1 153.8h22.2zM106.1 153.9h22.2zM106.1 154h22.2zM106.1 154.1h22.2zM106.1 154.2h22.2zM106.1 154.3h22.2zM106.1 154.3h22.2zM106.1 154.4h22.2zM106.1 154.5h22.2zM106.1 154.6h22.2zM106.1 154.7h22.2zM106.1 154.8h22.2zM106.1 154.9h22.2zM106.1 154.9h22.2zM106.1 155h22.2zM106.1 155.1h22.2zM106.1 155.2h22.2zM106.1 155.3h22.2zM106.1 155.4h22.2zM106.1 155.4h22.2zM106.1 155.5h22.2zM106.1 155.6h22.2zM106.1 155.7h22.2zM106.1 155.8h22.2zM106.1 155.9h22.2zM106.1 156h22.2zM106.1 156h22.2zM106.1 156.1h22.2zM106.1 156.2h22.2zM106.1 156.3h22.2zM106.1 156.4h22.2zM106.1 156.5h22.2zM106.1 156.5h22.2zM106.1 156.6h22.2zM106.1 156.7h22.2zM106.1 156.8h22.2zM106.1 156.9h22.2zM106.1 157h22.2zM106.1 157.1h22.2zM106.1 157.1h22.2zM106.1 157.2h22.2zM106.1 157.3h22.2zM106.1 157.4h22.2zM106.1 157.5h22.2zM106.1 157.6h22.2zM106.1 157.6h22.2zM106.1 157.7h22.2zM106.1 157.8h22.2zM106.1 157.9h22.2zM106.1 158h22.2zM106.1 158.1h22.2zM106.1 158.2h22.2zM106.1 158.2h22.2zM106.1 158.3h22.2zM106.1 158.4h22.2zM106.1 158.5h22.2zM106.1 158.6h22.2zM106.1 158.7h22.2zM106.1 158.7h22.2zM106.1 158.8h22.2zM106.1 158.9h22.2zM106.1 159h22.2zM106.1 159.1h22.2zM106.1 159.2h22.2zM106.1 159.3h22.2zM106.1 159.3h22.2zM106.1 159.4h22.2zM106.1 159.5h22.2zM106.1 159.6h22.2zM106.1 159.7h22.2zM106.1 159.8h22.2zM106.1 159.9h22.2zM106.1 159.9h22.2zM106.1 160h22.2zM106.1 160.1h22.2zM106.1 160.2h22.2zM106.1 160.3h22.2zM106.1 160.4h22.2zM106.1 160.4h22.2zM106.1 160.5h22.2zM106.1 160.6h22.2z"/>
<path d="M91.5 151.4h.7zM91.5 151.5h1.3zM91.5 151.6h1.9zM91.5 151.6h2.6zM91.5 151.7h3.2zM91.5 151.8h3.7zM91.5 151.9h4zM91.5 152h4.2zM91.5 152.1h4.3zM91.5 152.1h4.6zM91.5 152.2h4.8zM91.5 152.3h4.9zM91.5 152.4h5.2zM91.5 152.5h5.4zM91.5 152.6h5.5zM91.5 152.7h5.4zM91.5 152.7h5.2zM91.5 152.8h4.9zM91.5 152.9h4.8zM91.5 153h4.6zM91.5 153.1h4.3zM91.5 153.2h4.2zM91.5 153.2h4zM91.5 153.3h3.7zM91.5 153.4h3.1zM91.5 153.5h2.3zM91.5 153.6h1.5zM91.5 153.7h.8z"/>
<path d="M104 151.4h.6zM103.4 151.5h1.2zM102.7 151.6h1.9zM102.1 151.6h2.5zM101.5 151.7h3.1zM100.8 151.8h3.8zM100.7 151.9h3.9zM100.5 152h4.1zM100.2 152.1h4.4zM100.1 152.1h4.5zM99.9 152.2h4.7zM99.7 152.3h4.9zM99.5 152.4h5.1zM99.3 152.5h5.3zM99.1 152.6h5.5zM99.3 152.7h5.3zM99.5 152.7h5.1zM99.7 152.8h4.9zM99.9 152.9h4.7zM100.1 153h4.5zM100.2 153.1h4.4zM100.5 153.2h4.1zM100.7 153.2h3.9zM100.8 153.3h3.8zM101.6 153.4h3zM102.4 153.5h2.2zM103.1 153.6h1.5zM103.9 153.7h.7z"/>
</g>
<g fill="#000" stroke="#000" stroke-width=".21">
<path d="M68.6 111h.1zM68.6 111.1h.1zM68.6 111.2h.1zM68.6 111.3h.1zM68.6 111.3h.1zM68.6 111.4h.1zM68.6 111.5h.1zM68.6 111.6h.1zM68.5 111.7h.2zM68.5 111.8h.2zM68.5 111.8h.2zM68.5 111.9h.2zM68.5 112h.2zM68.5 112.1h.2zM68.5 112.2h.2zM68.4 112.3h.3zM68.4 112.4h.3zM68.4 112.4h.3zM68.4 112.5h.3zM68.4 112.6h.3zM68.4 112.7h.3zM68.4 112.8h.3zM68.3 112.9h.4zM68.3 112.9h.4zM68.3 113h.4zM68.3 113.1h.4zM68.3 113.2h.4zM68.3 113.3h.4zM68.3 113.4h.4zM68.3 113.5h.4zM68.2 113.5h.5zM68.2 113.6h.5zM68.2 113.7h.5zM68.2 113.8h.5zM68.2 113.9h.5zM68.2 114h.5zM68.2 114h.5zM68.2 114.1h.5zM68.2 114.2h.5zM68.2 114.3h.5zM68.2 114.4h.4zM68.2 114.5h.2zM68.2 114.6h.1z"/>
<path d="M68.7 110.4h.2zM68.7 110.5h.2zM68.7 110.6h.2zM68.7 110.7h.2zM68.7 110.7h.2zM68.7 110.8h.2zM68.7 110.9h.2zM68.7 111h.3zM68.7 111.1h.3zM68.7 111.2h.3zM68.7 111.3h.3zM68.7 111.3h.3zM68.7 111.4h.3zM68.7 111.5h.3zM68.7 111.6h.3zM68.7 111.7h.4zM68.7 111.8h.4zM68.7 111.8h.4zM68.7 111.9h.4zM68.7 112h.4zM68.7 112.1h.4zM68.7 112.2h.4zM68.7 112.3h.5zM68.7 112.4h.5zM68.7 112.4h.5zM68.7 112.5h.5zM68.7 112.6h.5zM68.7 112.7h.5zM68.7 112.8h.5zM68.7 112.9h.6zM68.7 112.9h.6zM68.7 113h.6zM68.7 113.1h.6zM68.7 113.2h.6zM68.7 113.3h.6zM68.7 113.4h.6zM68.7 113.5h.6zM68.7 113.5h.6zM68.7 113.6h.6zM68.7 113.7h.6zM68.7 113.8h.6zM68.7 113.9h.6zM68.7 114h.6zM68.7 114h.6zM68.7 114.1h.7zM68.7 114.2h.7zM68.9 114.3h.5zM69 114.4h.4zM69.1 114.5h.3zM69.3 114.6h.1z"/>
<path d="M155.6 106.9h.2zM155.7 107.1h.2zM155.7 107.2h.2zM155.8 107.3h.2zM155.8 107.4h.2zM155.9 107.4h.1zM155.9 107.5h.1zM155.9 107.6h.2zM156 107.7h.2zM156 107.8h.2zM156 107.9h.3zM156 107.9h.3zM156 108h.4zM156.1 108.1h.3zM156.1 108.2h.4zM156.2 108.3h.3zM156.2 108.4h.3zM156.3 108.5h.3zM156.3 108.5h.3zM156.3 108.6h.4zM156.4 108.7h.3zM156.4 108.8h.4zM156.5 108.9h.3zM156.5 109h.4zM156.5 109.1h.4zM156.5 109.1h.5zM156.5 109.2h.6zM156.6 109.3h.5zM156.6 109.4h.5zM156.6 109.5h.5zM156.7 109.6h.5zM156.7 109.6h.5zM156.8 109.7h.5zM156.8 109.8h.5zM156.8 109.9h.6zM156.9 110h.6zM156.9 110.1h.6zM157 110.2h.6zM157 110.2h.6zM157 110.3h.6zM157.2 110.4h.4zM157.5 110.5h.2z"/>
<path d="M155.5 107h.2zM155.5 107.1h.2zM155.6 107.3h.2zM155.6 107.4h.2zM155.6 107.4h.3zM155.7 107.5h.2zM155.7 107.6h.2zM155.7 107.7h.3zM155.7 107.8h.3zM155.8 107.9h.2zM155.8 107.9h.2zM155.8 108h.2zM155.8 108.1h.3zM155.9 108.2h.2zM155.9 108.3h.3zM155.9 108.4h.3zM155.9 108.5h.4zM156 108.5h.3zM156 108.6h.3zM156 108.7h.4zM156 108.8h.4zM156 108.9h.5zM156 109h.5zM156 109.1h.5zM156.1 109.1h.4zM156.1 109.2h.4zM156.1 109.3h.5zM156.1 109.4h.5zM156.2 109.5h.4zM156.2 109.6h.5zM156.2 109.6h.5zM156.2 109.7h.6zM156.3 109.8h.5zM156.3 109.9h.5zM156.3 110h.6zM156.3 110.1h.6zM156.4 110.2h.6zM156.4 110.2h.6zM156.4 110.3h.6zM156.4 110.4h.6zM156.5 110.5h.4zM156.5 110.6h.4zM156.5 110.7h.3zM156.5 110.7h.3zM156.5 110.8h.2zM156.5 110.9h.2z"/>
<path d="M68.2 134.9h.1zM68.2 135h.2zM68.2 135h.4zM68.2 135.1h.5zM68.2 135.2h.5zM68.2 135.3h.5zM68.2 135.4h.5zM68.2 135.5h.5zM68.2 135.6h.5zM68.2 135.6h.5zM68.2 135.7h.5zM68.2 135.8h.5zM68.2 135.9h.5zM68.3 136h.4zM68.3 136.1h.4zM68.3 136.1h.4zM68.3 136.2h.4zM68.3 136.3h.4zM68.3 136.4h.4zM68.3 136.5h.4zM68.3 136.6h.4zM68.4 136.7h.3zM68.4 136.7h.3zM68.4 136.8h.3zM68.4 136.9h.3zM68.4 137h.3zM68.4 137.1h.3zM68.4 137.2h.3zM68.5 137.2h.2zM68.5 137.3h.2zM68.5 137.4h.2zM68.5 137.5h.2zM68.5 137.6h.2zM68.5 137.7h.2zM68.5 137.8h.2zM68.6 137.8h.1zM68.6 137.9h.1zM68.6 138h.1zM68.6 138.1h.1zM68.6 138.2h.1zM68.6 138.3h.1zM68.6 138.3h.1zM68.6 138.4h.1z"/>
<path d="M69.3 134.9h.1zM69.1 135h.3zM69 135h.4zM68.9 135.1h.5zM68.7 135.2h.7zM68.7 135.3h.7zM68.7 135.4h.6zM68.7 135.5h.6zM68.7 135.6h.6zM68.7 135.6h.6zM68.7 135.7h.6zM68.7 135.8h.6zM68.7 135.9h.6zM68.7 136h.6zM68.7 136.1h.6zM68.7 136.1h.6zM68.7 136.2h.6zM68.7 136.3h.6zM68.7 136.4h.6zM68.7 136.5h.6zM68.7 136.6h.6zM68.7 136.7h.5zM68.7 136.7h.5zM68.7 136.8h.5zM68.7 136.9h.5zM68.7 137h.5zM68.7 137.1h.5zM68.7 137.2h.5zM68.7 137.2h.4zM68.7 137.3h.4zM68.7 137.4h.4zM68.7 137.5h.4zM68.7 137.6h.4zM68.7 137.7h.4zM68.7 137.8h.4zM68.7 137.8h.3zM68.7 137.9h.3zM68.7 138h.3zM68.7 138.1h.3zM68.7 138.2h.3zM68.7 138.3h.3zM68.7 138.3h.3zM68.7 138.4h.3zM68.7 138.5h.2zM68.7 138.6h.2zM68.7 138.7h.2zM68.7 138.8h.2zM68.7 138.9h.2zM68.7 138.9h.2zM68.7 139h.2z"/>
<path d="M111.7 129.9h.1zM111.7 130h.2zM111.7 130h.4zM111.7 130.1h.5zM111.7 130.2h.6zM111.7 130.3h.6zM111.8 130.4h.5zM111.8 130.5h.5zM111.8 130.6h.5zM111.8 130.6h.5zM111.8 130.7h.5zM111.8 130.8h.5zM111.8 130.9h.5zM111.8 131h.5zM111.8 131.1h.5zM111.8 131.1h.5zM111.8 131.2h.5zM111.8 131.3h.5zM111.8 131.4h.5zM111.8 131.5h.5zM111.8 131.6h.5zM111.9 131.7h.4zM111.9 131.7h.4zM111.9 131.8h.4zM111.9 131.9h.4zM111.9 132h.4zM111.9 132.1h.4zM111.9 132.2h.4zM112 132.2h.3zM112 132.3h.3zM112 132.4h.3zM112 132.5h.3zM112 132.6h.3zM112 132.7h.3zM112 132.8h.3zM112.1 132.8h.2zM112.1 132.9h.2zM112.1 133h.2zM112.1 133.1h.2zM112.1 133.2h.2zM112.1 133.3h.2zM112.1 133.3h.2zM112.1 133.4h.2z"/>
<path d="M112.8 129.9h.1zM112.6 130h.3zM112.5 130h.4zM112.4 130.1h.5zM112.3 130.2h.6zM112.3 130.3h.6zM112.3 130.4h.6zM112.3 130.5h.6zM112.3 130.6h.6zM112.3 130.6h.6zM112.3 130.7h.6zM112.3 130.8h.6zM112.3 130.9h.6zM112.3 131h.5zM112.3 131.1h.5zM112.3 131.1h.5zM112.3 131.2h.5zM112.3 131.3h.5zM112.3 131.4h.5zM112.3 131.5h.5zM112.3 131.6h.5zM112.3 131.7h.4zM112.3 131.7h.4zM112.3 131.8h.4zM112.3 131.9h.4zM112.3 132h.4zM112.3 132.1h.4zM112.3 132.2h.4zM112.3 132.2h.3zM112.3 132.3h.3zM112.3 132.4h.3zM112.3 132.5h.3zM112.3 132.6h.3zM112.3 132.7h.3zM112.3 132.8h.3zM112.3 132.8h.2zM112.3 132.9h.2zM112.3 133h.2zM112.3 133.1h.2zM112.3 133.2h.2zM112.3 133.3h.2zM112.3 133.3h.2zM112.3 133.4h.2zM112.3 133.5h.1zM112.3 133.6h.1zM112.3 133.7h.1zM112.3 133.8h.1zM112.3 133.9h.1zM112.3 133.9h.1zM112.3 134h.1z"/>
<path d="M167.8 138.9h.3zM167.9 139h.4zM167.9 139.1h.7zM168 139.2h.7zM168 139.3h.7zM168.1 139.4h.6zM168.1 139.4h.6zM168.1 139.5h.7zM168.2 139.6h.6zM168.2 139.7h.6zM168.3 139.8h.6zM168.3 139.9h.6zM168.4 140h.6zM168.5 140h.5zM168.5 140.1h.5zM168.6 140.2h.5zM168.6 140.3h.5zM168.7 140.4h.5zM168.7 140.5h.5zM168.7 140.5h.5zM168.8 140.6h.4zM168.8 140.7h.4zM168.9 140.8h.4zM168.9 140.9h.4zM169 141h.3zM169 141.1h.4zM169.1 141.1h.3zM169.2 141.2h.3zM169.2 141.3h.3zM169.2 141.4h.4zM169.2 141.5h.4zM169.3 141.6h.3zM169.4 141.6h.3zM169.4 141.7h.3zM169.5 141.8h.3zM169.5 141.9h.3zM169.6 142h.2zM169.6 142.1h.2zM169.7 142.2h.1zM169.8 142.2h.1zM169.8 142.3h.1zM169.8 142.5h.2zM169.9 142.7h.2z"/>
<path d="M168.9 138.5h.2zM168.9 138.6h.2zM168.8 138.7h.4zM168.8 138.8h.4zM168.7 138.9h.5zM168.7 138.9h.5zM168.7 139h.5zM168.6 139.1h.6zM168.7 139.2h.5zM168.7 139.3h.5zM168.7 139.4h.6zM168.7 139.4h.6zM168.8 139.5h.5zM168.8 139.6h.5zM168.8 139.7h.6zM168.9 139.8h.5zM168.9 139.9h.5zM169 140h.4zM169 140h.5zM169 140.1h.5zM169.1 140.2h.4zM169.1 140.3h.4zM169.2 140.4h.4zM169.2 140.5h.4zM169.2 140.5h.4zM169.2 140.6h.4zM169.2 140.7h.5zM169.3 140.8h.4zM169.3 140.9h.4zM169.3 141h.5zM169.4 141.1h.4zM169.4 141.1h.4zM169.5 141.2h.3zM169.5 141.3h.3zM169.6 141.4h.2zM169.6 141.5h.2zM169.6 141.6h.2zM169.7 141.6h.2zM169.7 141.7h.2zM169.8 141.8h.1zM169.8 141.9h.1zM169.8 142h.2zM169.8 142.1h.2zM169.8 142.2h.2zM169.9 142.3h.2zM169.9 142.4h.2z"/>
<path d="M59.1 155.1h4.5zM59.8 155.2h3.9zM60.4 155.3h3.4zM61 155.4h2.8zM61.6 155.4h2.2zM62.2 155.5h1.7zM62.9 155.6h1.1zM63.5 155.7h.6z"/>
<path d="M63.5 154.5h.6zM62.9 154.6h1.1zM62.2 154.7h1.7zM61.6 154.8h2.2zM61 154.9h2.8zM60.4 154.9h3.4zM59.8 155h3.9z"/>
<path d="M84.2 154.5h.6zM84.2 154.6h1.1zM84.3 154.7h1.7zM84.3 154.8h2.3zM84.4 154.9h2.8zM84.5 154.9h3.4zM84.6 155h3.9z"/>
<path d="M84.6 155.1h4.5zM84.6 155.2h3.9zM84.5 155.3h3.4zM84.4 155.4h2.8zM84.3 155.4h2.3zM84.3 155.5h1.7zM84.2 155.6h1.1zM84.2 155.7h.6z"/>
<path d="M92.1 152h.6zM92.2 152.1h1.1zM92.3 152.1h1.7zM92.3 152.2h2.3zM92.4 152.3h2.8zM92.5 152.4h3.3zM92.5 152.5h3.9z"/>
<path d="M92.5 152.6h4.5zM92.5 152.7h3.9zM92.5 152.7h3.3zM92.4 152.8h2.8zM92.3 152.9h2.3zM92.3 153h1.7zM92.2 153.1h1.1zM92.1 153.2h.6z"/>
<path d="M99.1 152.6h4.4zM99.7 152.7h3.9zM100.3 152.7h3.4zM101 152.8h2.8zM101.6 152.9h2.2zM102.2 153h1.7zM102.9 153.1h1.1zM103.5 153.2h.6z"/>
<path d="M103.5 152h.6zM102.9 152.1h1.1zM102.2 152.1h1.7zM101.6 152.2h2.2zM101 152.3h2.8zM100.3 152.4h3.4zM99.7 152.5h3.9z"/>
<path d="M147.7 159.9h4.5zM148.5 160h3.8zM149.2 160.1h3.2zM149.9 160.2h2.6zM150.6 160.3h2zM151.4 160.4h1.3zM152.1 160.4h.6z"/>
<path d="M152.1 159.3h.6zM151.6 159.4h1.1zM150.9 159.5h1.7zM150.3 159.6h2.2zM149.7 159.7h2.8zM149 159.8h3.4zM148.4 159.9h3.9z"/>
<path d="M172.8 159.3h.6zM172.9 159.4h1.1zM173 159.5h1.7zM173 159.6h2.3zM173.1 159.7h2.8zM173.1 159.8h3.4zM173.2 159.9h3.9z"/>
<path d="M173.2 159.9h4.5zM173.2 160h3.8zM173.1 160.1h3.3zM173.1 160.2h2.5zM173 160.3h1.9zM172.9 160.4h1.3zM172.8 160.4h.7z"/>
<path d="M49 168.8h4.6zM49.7 168.9h4zM50.3 169h3.5zM51 169.1h2.8zM51.6 169.2h2.2zM52.2 169.2h1.7zM52.8 169.3h1.1zM53.4 169.4h.6z"/>
<path d="M53.4 168.2h.6zM52.8 168.3h1.1zM52.2 168.4h1.7zM51.6 168.5h2.2zM51 168.6h2.8zM50.3 168.7h3.5zM49.7 168.7h4z"/>
<path d="M94.1 168.2h.6zM94.2 168.3h1.1zM94.3 168.4h1.7zM94.3 168.5h2.3zM94.4 168.6h2.8zM94.5 168.7h3.4zM94.6 168.7h3.9z"/>
<path d="M94.6 168.8h4.5zM94.6 168.9h3.9zM94.5 169h3.4zM94.4 169.1h2.8zM94.3 169.2h2.3zM94.3 169.2h1.7zM94.2 169.3h1.1zM94.1 169.4h.6z"/>
</g>
<text font-size="15.6" x="101.2" y="270.1">Муфта</text>
<g font-size="10.9">
<text x="78.2" y="9" transform="rotate(-180 78.2 9)">КНГ.03.26.02</text>
<text x="122.8" y="248.5">КНГ.03.26.02</text>
</g>
<text font-size="10.7" x="86.3" y="288.5">Сталь 10 ГОСТ 1050-88</text>
<g font-size="7.8">
<text x="134.1" y="85">⌀40</text>
<text x="66.2" y="99.4" transform="rotate(-90 66.2 99.4)">3</text>
<text x="66.2" y="96.6" transform="rotate(-90 66.2 96.6)">0</text>
<text x="66.2" y="102.7" transform="rotate(-90 66.2 102.7)">⌀</text>
<text x="109.7" y="119.2" transform="rotate(-90 109.7 119.2)">H</text>
<text x="109.7" y="124.9" transform="rotate(-90 109.7 124.9)">0</text>
<text x="109.7" y="121.7" transform="rotate(-90 109.7 121.7)">L</text>
<text x="109.7" y="128.1" transform="rotate(-90 109.7 128.1)">2</text>
<text x="109.7" y="132" transform="rotate(-90 109.7 132)">M</text>
<text x="106.1" y="150">3×45°</text>
<text x="70.2" y="152.6">30</text>
<text x="106.1" y="159.2">2 фаски</text>
<text x="158.9" y="157.4">30</text>
<text x="70.2" y="166.3">50</text>
<text x="192.9" y="267.5">1:1</text>
<text x="172" y="284.1">ПГУПС</text>
<text x="168.1" y="291">ЛТ-519-з</text>
</g>
<g font-size="5.4">
<text x="12.8" y="46.9" transform="rotate(-90 12.8 46.9)">Перв. примен.</text>
<text x="12.8" y="103.8" transform="rotate(-90 12.8 103.8)">Справ. №</text>
<text x="12.8" y="176.7" transform="rotate(-90 12.8 176.7)">Подп. и дата</text>
<text x="12.8" y="205.8" transform="rotate(-90 12.8 205.8)">Инв. № дубл.</text>
<text x="12.8" y="231.6" transform="rotate(-90 12.8 231.6)">Взам. инв. №</text>
<text x="159.1" y="256.8">Лит.</text>
<text x="173.1" y="256.8">Масса</text>
<text x="188" y="256.8">Масштаб</text>
<text x="12.8" y="261.7" transform="rotate(-90 12.8 261.7)">Подп. и дата</text>
<text x="41.2" y="261.8">№ докум.</text>
<text x="63.6" y="261.8">Подп.</text>
<text x="21" y="266.8">Разраб.</text>
<text x="38" y="266.8">Чумичев</text>
<text x="21" y="271.8">Пров.</text>
<text x="38" y="271.8">Пузанова</text>
<text x="21" y="276.8">Т.контр.</text>
<text x="156.9" y="276.8">Лист</text>
<text x="177.9" y="276.8">Листов</text>
<text x="198.4" y="276.8">1</text>
<text x="21" y="286.8">Н.контр.</text>
<text x="7.5" y="292.5" transform="rotate(-90 7.5 292.5)">КОМПАС-3Dv24Учебнаяверсия©2025ООО&quot;АСКОН-Системыпроектирования&quot;, Россия. Всеправазащищены.</text>
<text x="12.8" y="290.8" transform="rotate(-90 12.8 290.8)">Инв. № подл.</text>
<text x="21" y="291.8">Утв.</text>
<text x="8.5" y="296.7">Недлякоммерческогоиспользования</text>
<text x="96" y="296.8">Копировал</text>
<text x="166" y="296.8">Формат</text>
<text x="186" y="296.8">A4</text>
</g>
<g font-size="5.3">
<text x="21.1" y="261.8">Изм.</text>
<text x="28.1" y="261.8">Лист</text>
<text x="76.1" y="261.8">Дата</text>
</g>
</svg>
